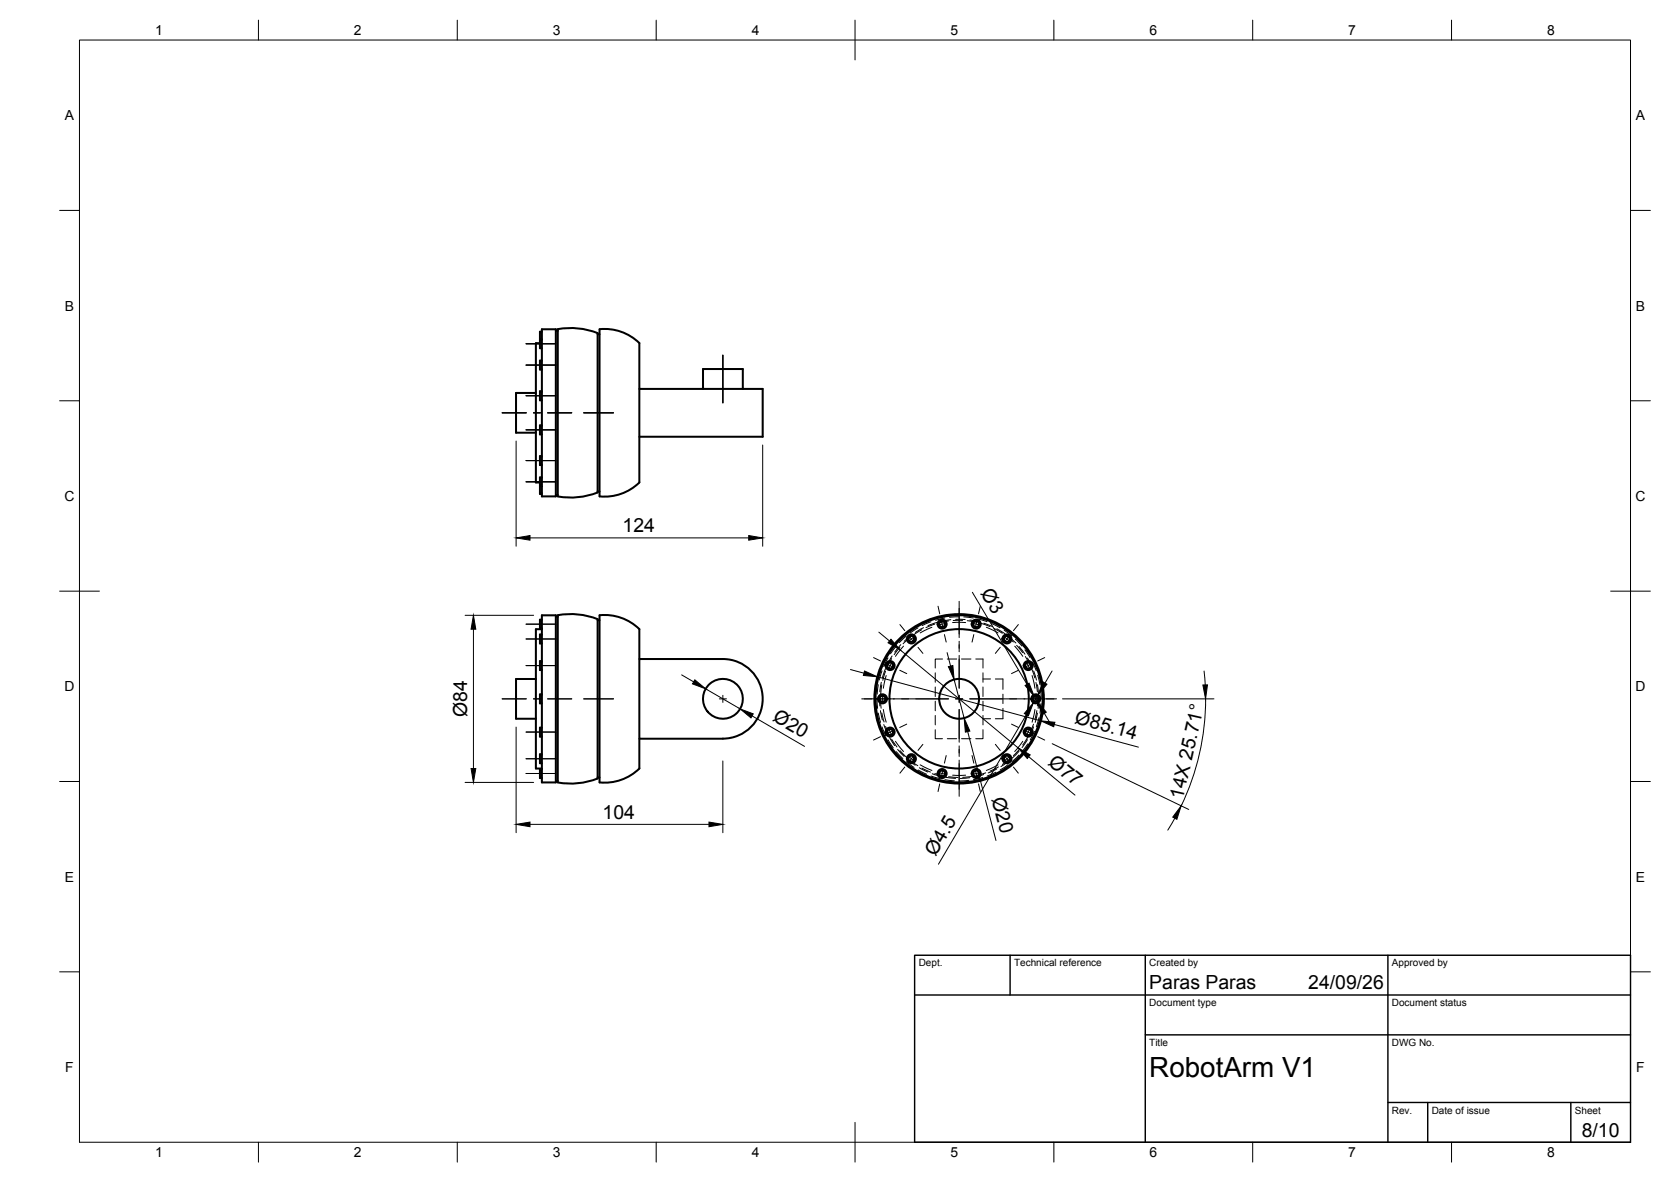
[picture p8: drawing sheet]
<svg xmlns="http://www.w3.org/2000/svg" width="420mm" height="297mm" viewBox="0 0 420 297" stroke-linecap="round" stroke-linejoin="round" font-family="sans-serif">
<!-- layer: Visible -->
<g fill="none" stroke="#000" stroke-width=".51">
<path d="M134.7 98.7h-4.9v10h4.9M135.8 86.2h-1.1v35h1.1M135.8 85.3h.4M136.2 83.4h-.4v4.1h.4M136.2 90.6h-.4v2.3h.4M136.2 98.3h-.4v2.3h.4M136.2 82.7h3.6v42h-3.6zM139.8 83.1h.5M150.3 83.7v40M150.3 84h.4M150.3 83.7a17.9 17.9 0 0 0-10-.9v41.9M160.8 97.7h31v12.1h-31"/>
<path d="M160.8 86.2v35M160.8 86.2a12.3 12.3 0 0 0-10.1-3.4v41.9a12.4 12.4 0 0 0 10.1-3.5M176.8 97.7v-5h10v5M136.2 106.9h-.4v2.3h.4M136.2 114.6h-.4v2.3h.4M136.2 120h-.4v4.1h.4M135.8 122.2h.4M139.8 124.4h.5M150.3 123.5h.4M150.3 123.8a18.5 18.5 0 0 1-10 1M136.2 155.7h-.4v2.3h.4M136.2 159.5h-.4v2.2h.4"/>
<path d="M136.2 154.6h3.6v42h-3.6zM136.2 158.1h-1.5v35h1.5M139.8 155h.5M140.3 154.6v42a18 18 0 0 0 10-1M140.3 154.6a18.5 18.5 0 0 1 10 1M150.3 155.6v40M150.3 155.9h.4M160.8 158.1v35M160.8 158.1a12.3 12.3 0 0 0-10.1-3.4v41.9a12.4 12.4 0 0 0 10.1-3.5M134.7 170.6h-4.9v10h4.9M136.2 166.1h-.4v2.3h.4M136.2 174.5h-.4v2.2h.4"/>
<path d="M160.8 165.6h21M181.8 165.6a10 10 0 0 1 10 10 10 10 0 0 1-10 10M136.2 182.9h-.4v2.2h.4M136.2 189.6h-.4v2.2h.4M136.2 193.3h-.4v2.2h.4M139.8 196.3h.5M150.3 195.4h.4M160.8 185.6h21"/>
<circle cx="236.9" cy="156.8" r=".75"/>
<circle cx="236.9" cy="156.8" r="1.13"/>
<circle cx="245.5" cy="156.8" r=".75"/>
<circle cx="245.5" cy="156.8" r="1.13"/>
<circle cx="181.8" cy="175.6" r="5"/>
<circle cx="221.9" cy="175.6" r=".75"/>
<circle cx="221.9" cy="175.6" r="1.13"/>
<circle cx="223.8" cy="167.3" r=".75"/>
<circle cx="223.8" cy="167.3" r="1.13"/>
<circle cx="229.2" cy="160.6" r=".75"/>
<circle cx="229.2" cy="160.6" r="1.13"/>
<circle cx="241.2" cy="175.6" r="5"/>
<circle cx="241.2" cy="175.6" r="17.5"/>
<circle cx="241.2" cy="175.6" r="21"/>
<circle cx="241.2" cy="175.6" r="21.3"/>
<circle cx="253.2" cy="160.6" r=".75"/>
<circle cx="253.2" cy="160.6" r="1.13"/>
<circle cx="258.5" cy="167.3" r=".75"/>
<circle cx="258.5" cy="167.3" r="1.13"/>
<circle cx="260.4" cy="175.6" r=".75"/>
<circle cx="260.4" cy="175.6" r="1.13"/>
<circle cx="223.8" cy="184" r=".75"/>
<circle cx="223.8" cy="184" r="1.13"/>
<circle cx="229.2" cy="190.7" r=".75"/>
<circle cx="229.2" cy="190.7" r="1.13"/>
<circle cx="236.9" cy="194.4" r=".75"/>
<circle cx="236.9" cy="194.4" r="1.13"/>
<circle cx="245.5" cy="194.4" r=".75"/>
<circle cx="245.5" cy="194.4" r="1.13"/>
<circle cx="253.2" cy="190.7" r=".75"/>
<circle cx="253.2" cy="190.7" r="1.13"/>
<circle cx="258.5" cy="184" r=".75"/>
<circle cx="258.5" cy="184" r="1.13"/>
</g>
<!-- layer: Hidden -->
<g fill="none" stroke="#000" stroke-width=".25">
<path d="M135.8 85.2h.4M135.8 83.7h.4M135.8 85.6h.4M135.8 87.2h.4M135.8 92.5h.4M135.8 91h.4M135.8 98.7h.4M135.8 86.2h.4M135.8 100.2h.4M135.8 108.8h.4M135.8 107.3h.4M135.8 116.5h.4"/>
<path d="M135.8 115h.4M135.8 121.8h.4M135.8 120.3h.4M135.8 123.7h.4M135.8 122.2h.4M135.8 121.9h.4M135.8 121.2h.4M135.8 157.6h.4M135.8 156.1h.4M135.8 159.8h.4M227.7 159.4l-1.7 1.6M227.9 159.8l-1.8 1.7"/>
<path d="M229.2 159.6l-1.8 1.5M230.6 157.4l-2 1.3M230.8 157.8l-2 1.3M231.8 158.2l-2 1.3M232.2 157.7l-2.1 1.2M233.9 155.9l-2.2 .9M234.1 156.3l-2.2 .9M235 156.9l-2.2 .8M235.6 156.4l-2.3 .8M237.3 154.9l-2.3 .6M237.6 155.3l-2.4 .6M238.5 156l-2.3 .5"/>
<path d="M239.1 155.7l-2.4 .4M240.3 155.6l2.4 .1M240.9 154.6l-2.4 .1M241.2 155l-2.4 .1M242 155.9h-2.3M242.1 154.6l2.4 .2M242.3 155l2.4 .3M243.2 156l2.3 .4M243.9 155.8l2.3 .5M245.6 155l2.3 .7M245.9 155.6l2.3 .6M246.7 156.7l2.2 .8"/>
<path d="M247.4 156.6l2.2 .9M249 156.1l2.2 1M249.3 156.7l2.2 1.1M250 158l2 1.1M250.7 158l2 1.3M252.2 157.7l2 1.4M252.5 158.4l1.9 1.4M253 159.8l1.8 1.5M255.1 159.8l1.7 1.7M135.8 161.3h.4M135.8 168h.4M135.8 166.5h.4"/>
<path d="M135.8 176.4h.4M135.8 174.9h.4M220.1 175l.1 2.4M220.3 178.6l.5 2.3M220.5 171.5l-.3 2.3M220.5 175.6l.2 2.4M220.8 179.2l.6 2.3M220.8 172.1l-.2 2.3M221.1 175l.1 2.4M221.4 178.6l.5 2.3M221.4 175.6l.2 2.4M221.5 168l-.7 2.3"/>
<path d="M221.6 171.5l-.4 2.3M221.7 179.2l.6 2.2M221.7 172.1l-.3 2.4M221.8 168.6l-.7 2.3M222.7 168l-.8 2.3M222.7 168.7l-.7 2.3M223.1 164.8l-1.1 2.1M223.3 165.3l-1.1 2.2M224.2 165.5l-1.1 2.1M224.3 164.9l-1.2 2M225.1 161.9l-1.4 1.9M225.3 162.4l-1.4 1.9"/>
<path d="M226.3 162.7l-1.5 1.8M226.5 162l-1.5 1.9M228.8 160.2l-1.7 1.6M235.2 169.1v2.4M235.2 172.6v2.4M235.2 176.2v2.4M235.2 179.8v2.4M237 165.6h-1.8v2.3M238.2 165.6h2.4M241.8 165.6h2.3M245.3 165.6h1.9v2.3M247.2 169.1v2.4"/>
<path d="M247.2 172.6v2.4M247.2 176.2v2.4M247.2 179.8v2.4M247.2 170.6h1.9M250.3 170.6h1.9v2.6M252.2 174.4v2.4M252.2 178v2.6h-1.9M253.7 160l1.7 1.6M255.3 160.6l1.7 1.8M255.6 162.2l1.5 1.8M256.2 162.5l1.5 1.9M257.6 162.4l1.4 1.9"/>
<path d="M257.7 163.3l1.3 2M257.8 165l1.2 2.1M258.3 165.4l1.1 2.1M259.4 168.1l.8 2.3M259.6 165.4l1 2.1M259.6 166.4l1 2.2M259.9 168.6l.7 2.3M260.5 171.5l.3 2.3M260.7 178.6l-.5 2.3M260.9 179.2l-.6 2.3M260.9 172.1l.2 2.4M260.9 175l-.1 2.4"/>
<path d="M260.9 169.7l.6 2.3M261 168.6l.7 2.3M261.2 175.6l-.2 2.4M261.7 173.2l.1 2.4M261.8 176.8l-.3 2.4M261.9 179.2l-.5 2.3M261.9 172.1l.3 2.4M262.2 175.6l-.1 2.4M135.8 184.7h.4M135.8 183.2h.4M135.8 191.4h.4M135.8 189.9h.4"/>
<path d="M135.8 195.1h.4M135.8 193.7h.4M221.1 182.1l.9 2.2M221.8 182.7l.9 2.2M222.2 182.1l.9 2.2M222.5 185.4l1.2 2M222.7 182.6l.9 2.1M223.3 185.9l1.3 2M223.7 185.4l1.3 2M224.2 185.8l1.3 1.9M224.4 188.4l1.5 1.8M225.4 188.9l1.6 1.7"/>
<path d="M225.7 188.3l1.6 1.8M226.3 188.6l1.6 1.7M226.8 191l1.8 1.6M227.9 191.4l1.9 1.5M228.2 190.9l1.9 1.4M228.9 191.1l1.9 1.3M229.6 193.2l2.1 1.2M230.8 193.5l2.2 1.1M231.2 192.9l2.1 1.1M231.8 193l2.2 1M232.7 194.9l2.3 .9M234.1 195l2.3 .7"/>
<path d="M234.4 194.4l2.3 .7M235.1 194.4l2.2 .6M235.2 183.4v2.2h1.8M236.1 196.1l2.4 .4M237.6 195.9l2.4 .3M237.9 195.4l2.4 .2M238.2 185.6h2.4M238.5 195.2l2.4 .2M239.7 196.6l2.4 .1M241.8 185.6h2.3M243.6 196.1l-2.4 .1M243.8 195.4l-2.4 .2"/>
<path d="M244.4 195.1l-2.3 .3M245.6 196.2l-2.4 .4M247.1 195.4l-2.3 .5M247.2 183.4v2.2h-1.9M247.2 180.6h1.9M247.3 194.7l-2.3 .5M247.8 194.2l-2.2 .7M249 195.2l-2.2 .7M250.4 194.1l-2.2 .9M250.6 193.2l-2.1 1M251.1 192.7l-2.2 1.1M252.2 193.6l-2.1 1.1"/>
<path d="M253.5 192.2l-2 1.3M253.6 191.3l-1.9 1.3M253.9 190.7l-1.8 1.4M255.1 191.4l-1.9 1.5M256.2 189.8l-1.8 1.6M256.2 188.8l-1.6 1.7M256.4 188.2l-1.6 1.7M257.6 188.9l-1.7 1.7M258.3 185.9l-1.3 2M258.4 187l-1.4 1.9M258.4 185.2l-1.2 2M259.6 185.9l-1.3 2"/>
<path d="M259.9 182l-.9 2.2M259.9 182.7l-1 2.1M260.1 183.8l-1.1 2.1M261 182.7l-.9 2.1M261.2 180.4l-.6 2.3"/>
</g>
<!-- layer: BORDER -->
<g fill="none" stroke="#000" stroke-width=".25">
<path d="M20 10.1h390v276.9h-390zM65 5.1v5M115 5.1v5M165 5.1v5M215 5.1v10M265 5.1v5M315 5.1v5M365 5.1v5M15 52.9h5M410 52.9h5M15 100.7h5M410 100.7h5"/>
<path d="M15 148.6h10M405 148.6h10M15 196.4h5M410 196.4h5M15 244.2h5M410 244.2h5M65 287v5M115 287v5M165 287v5M215 282.1v9.9M265 287v5M315 287v5"/>
<path d="M365 287v5"/>
</g>
<!-- layer: TITLEBLOCK -->
<path d="M230 240.1h180v46.9h-180zM230 250h180M254 240.1v9.9M288 240.1v46.9M349 240.1v46.9M288 260.1h122M349 277.1h61M359 277.1v9.9M395 277.1v9.9" fill="none" stroke="#000" stroke-width=".36"/>
<!-- layer: Smart Centers -->
<g fill="none" stroke="#000" stroke-width=".25">
<path d="M132.3 99.4h7.5M132.3 91.7h7.5M132.3 86.4h7.5M181.8 89.2v12M126.3 103.7h6M132.3 115.7h7.5M132.3 108h7.5M134.1 103.7h1.8M137.7 103.7h6.1M146.8 103.7h7.5M132.3 121.1h7.5M132.3 156.9h7.5"/>
<path d="M226.3 157l1.2 1.5M228.6 159.9l1.1 1.4M234.3 157.6l-2.9 1.5M235.9 152.3l.4 1.9M236.7 156l.4 1.7M237.5 159.5l.4 1.9M237.8 156.7l-1.8 .4M239.5 156.4h3.3M241.2 151.1v9.1M244.6 156.7l1.7 .4M244.9 159.5l-.5 1.9M245.6 156l-.4 1.7"/>
<path d="M246.5 152.3l-.5 1.9M248 157.6l3 1.5M253.7 159.9l-1.1 1.4M256.1 157l-1.3 1.5M126.3 175.6h6M132.3 167.3h7.5M132.3 160.6h7.5M134.1 175.6h1.8M137.7 175.6h6.1M146.8 175.6h7.5M180.9 175.6h1.8M181.8 174.7v1.8"/>
<path d="M216.7 175.6h21.8M219.6 165.3l1.8 .8M222 174.7v1.8M222.1 178.3l.7 3.2M222.8 169.8l-.7 3.2M223 166.9l1.6 .8M224.2 166.5l-.7 1.6M226.2 168.4l1.8 .9M227.2 162.4l-2.1 2.5M229.9 160l-1.4 1.1M230.8 162.7l1.3 1.5M240.3 175.6h1.8"/>
<path d="M241.2 161.1v2.7M241.2 164.7v8.2M241.2 174.7v1.8M241.2 178.3v8.2M243.8 175.6h21.9M251.5 162.7l-1.2 1.5M252.5 160l1.4 1.1M255.1 162.4l2.1 2.5M256.1 168.4l-1.8 .9M258.1 166.5l.8 1.6M259.3 166.9l-1.6 .8M259.5 169.8l.7 3.2"/>
<path d="M260.2 178.3l-.7 3.2M260.4 174.7v1.8M262.7 165.3l-1.8 .8M132.3 194.4h7.5M132.3 190.7h7.5M132.3 184h7.5M221.4 185.1l-1.8 .9M223.5 183.2l.7 1.6M224.6 183.6l-1.6 .8M225.1 186.3l2.1 2.6M227.5 192.8l-1.2 1.5M228 182l-1.8 .8"/>
<path d="M228.5 190.1l1.4 1.1M229.7 190l-1.1 1.4M231.4 192.2l2.9 1.4M232.1 187.1l-1.3 1.5M236 194.2l1.8 .4M236.3 197l-.4 1.9M237.1 193.5l-.4 1.8M237.9 189.9l-.4 1.9M239.5 194.8h3.3M241.2 187.4v2.7M241.2 191v9.1M244.4 189.9l.5 1.9"/>
<path d="M245.2 193.5l.4 1.8M246 197l.5 1.9M246.3 194.2l-1.7 .4M250.3 187.1l1.2 1.5M251 192.2l-3 1.4M252.6 190l1.1 1.4M253.9 190.1l-1.4 1.1M254.3 182l1.8 .8M254.8 192.8l1.3 1.5M257.2 186.3l-2.1 2.6M257.7 183.6l1.6 .8M258.9 183.2l-.8 1.6"/>
<path d="M260.9 185.1l1.8 .9"/>
</g>
<!-- layer: FD_Dimensions -->
<g fill="none" stroke="#000" stroke-width=".25">
<path d="M129.8 110.8v26.5M191.8 111.8v25.5M133.3 135.2h55M116.9 154.6h17.3M119 158.1v35M221 158.9l2.7 2.2M244.5 148.9l13.7 23.1M171.4 169.6l3 1.8M177.4 173.1l8.7 5M189.1 179.9l13.2 7.7M213.8 168.3l3.4 .9M220.6 170.1l41.1 11.1"/>
<path d="M226.4 163.3l29.6 24.6M238.1 164l.9 3.4M239.9 170.8l2.5 9.7M258.1 179.6l-22.1 37.6M260 175l.8 1.3M261 174.7l-1.2 1.9M262.6 179.3l1.8 3M264.5 168.6l-1.7 3M267.1 175.6h38.1M302.8 168.6l.3 3.5M303.1 175.6a62 62 0 0 1-6.1 26.9M116.9 196.6h17.3"/>
<path d="M129.8 182.7v26.6M181.8 191.2v18.1M243.3 183.8l7.1 27.4M258.7 190.2l11.6 9.6M264.6 186.9l34.3 16.5M265.1 182.1l21.1 5.7M133.3 207.2h45M295.4 205.6l-1.8 3"/>
</g>
<g fill="#000" stroke="#000" stroke-width=".25">
<path d="M129.8 135.2l3.5-.6v1.1zM188.3 134.6l3.5 .6-3.5 .5zM119 154.6l.6 3.5h-1.2zM174.7 170.8l2.7 2.3-3.3-1.2zM186.1 178.1l3.3 1.3-.6 1zM217.4 168.6l3.2 1.5-3.5-.4zM224 160.6l2.4 2.7-3.1-1.8zM238.5 167.5l1.1-.3 .3 3.6zM259.8 176.6l-1.2 3.3-1-.6zM257.7 172.3l1-.6 1.3 3.3zM262.3 171.4l.9 .5-2.2 2.8zM260.8 176.3l2.3 2.7-1 .6z"/>
<path d="M302.5 172.1h1.1l-.5 3.5zM118.4 193.1h1.2l-.6 3.5zM242.4 180.5l1.5 3.2-1.2 .3zM256 187.9l3 1.8-.7 .9zM261.7 181.2l3.5 .3-.3 1.1zM129.8 207.2l3.5-.6v1.2zM178.3 206.6l3.5 .6-3.5 .6zM297 202.5l-1.1 3.4-1-.6z"/>
</g>
<text font-size="7" x="289" y="270.6">RobotArm V1</text>
<g font-size="4.9">
<text x="156.5" y="133.8">124</text>
<text x="246.4" y="149.1" transform="rotate(59 246.4 149.1)">Ø3</text>
<text x="117.5" y="180.2" transform="rotate(-90 117.5 180.2)">Ø84</text>
<text x="194.1" y="181" transform="rotate(30 194.1 181)">Ø20</text>
<text x="270" y="181.8" transform="rotate(15 270 181.8)">Ø85.14</text>
<text x="263.3" y="192" transform="rotate(40 263.3 192)">Ø77</text>
<text x="249.3" y="200.7" transform="rotate(75 249.3 200.7)">Ø20</text>
<text x="297.4" y="201" transform="rotate(-77 297.4 201)">14X 25.71°</text>
<text x="151.5" y="205.7">104</text>
<text x="235.2" y="215.4" transform="rotate(-59 235.2 215.4)">Ø4.5</text>
<text x="289" y="248.5">Paras Paras</text>
<text x="329" y="248.5">24/09/26</text>
<text x="397.7" y="285.7">8/10</text>
</g>
<g font-size="3.5">
<text x="39" y="8.8">1</text>
<text x="89" y="8.8">2</text>
<text x="139" y="8.8">3</text>
<text x="189" y="8.8">4</text>
<text x="239" y="8.8">5</text>
<text x="289" y="8.8">6</text>
<text x="339" y="8.8">7</text>
<text x="389" y="8.8">8</text>
<text x="16.3" y="30.2">A</text>
<text x="411.3" y="30.2">A</text>
<text x="16.3" y="78">B</text>
<text x="411.3" y="78">B</text>
<text x="16.2" y="125.9">C</text>
<text x="411.2" y="125.9">C</text>
<text x="16.2" y="173.7">D</text>
<text x="411.2" y="173.7">D</text>
<text x="16.3" y="221.6">E</text>
<text x="411.3" y="221.6">E</text>
<text x="16.4" y="269.4">F</text>
<text x="411.4" y="269.4">F</text>
<text x="39" y="290.8">1</text>
<text x="89" y="290.8">2</text>
<text x="139" y="290.8">3</text>
<text x="189" y="290.8">4</text>
<text x="239" y="290.8">5</text>
<text x="289" y="290.8">6</text>
<text x="339" y="290.8">7</text>
<text x="389" y="290.8">8</text>
</g>
<g font-size="2.5">
<text x="231" y="242.9">Dept.</text>
<text x="255" y="242.9">Technical reference</text>
<text x="289" y="242.9">Created by</text>
<text x="350" y="242.9">Approved by</text>
<text x="289" y="252.8">Document type</text>
<text x="350" y="252.8">Document status</text>
<text x="289" y="262.9">Title</text>
<text x="350" y="262.9">DWG No.</text>
<text x="350" y="279.9">Rev.</text>
<text x="360" y="279.9">Date of issue</text>
<text x="396" y="279.9">Sheet</text>
</g>
</svg>
